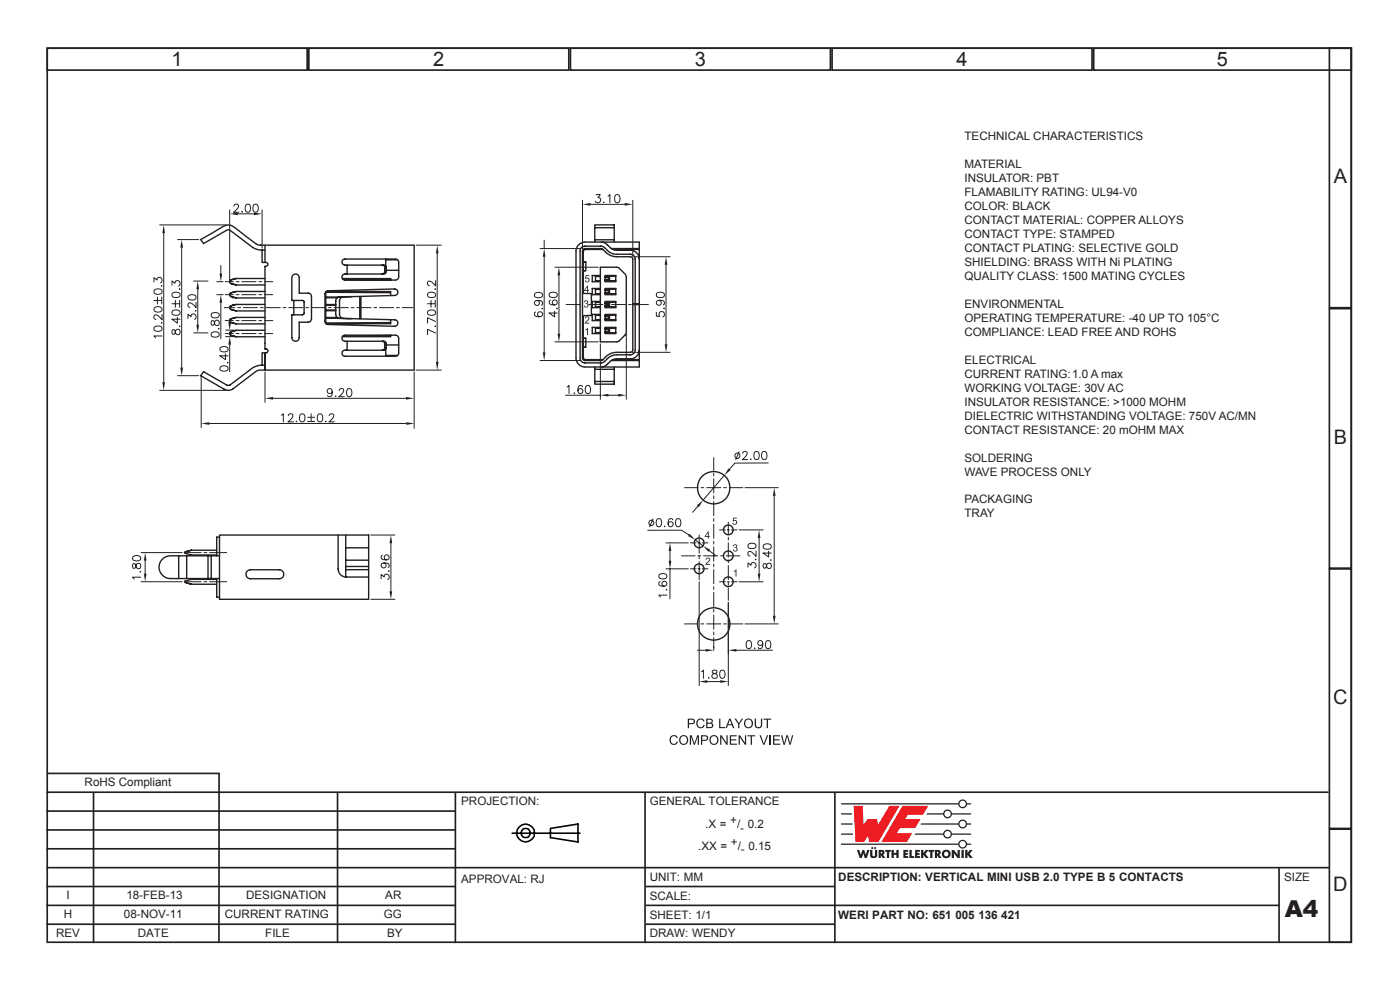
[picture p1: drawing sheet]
<svg xmlns="http://www.w3.org/2000/svg" width="297mm" height="210mm" viewBox="0 0 297 210" stroke-linecap="round" stroke-linejoin="round" font-family="sans-serif">
<!-- layer: Calque 1 -->
<g fill="none" stroke="#231f20" stroke-width=".35">
<path d="M10 10.2h276.7v189.7h-276.7zM10 10.2h55.2v4.7h-55.2zM65.5 10.2h55.2v4.7h-55.2zM121 10.2h55.2v4.7h-55.2zM176.5 10.2h55.2v4.7h-55.2zM232 10.2h54.7v4.7h-54.7zM282 10.2h4.7v55.1h-4.7zM282 65.5h4.7v55h-4.7zM282 120.7h4.7v55h-4.7zM9.8 168h272M9.8 172h86.7M9.8 176h86.7"/>
<path d="M9.9 164.1h36.7M19.8 168v32M46.5 164l-.1 36M71.6 168v32M96.6 168v32M136.8 168v32M177.1 168v32M282 175.9h4.7v24h-4.7zM9.8 192h86.7M9.8 196h86.7M9.8 180h86.7M9.8 184h272.2"/>
<path d="M9.8 188h86.7M137 192h134.3M137 196h40.1M137 188h40.1M271.3 184v16"/>
</g>
<g fill="none" stroke="#000" stroke-width=".34">
<path d="M108.6 176.7h14.4M116.8 175.7l5.8-.9v3.8l-5.8-.9z"/>
<circle cx="111.5" cy="176.7" r="1.88"/>
<circle cx="111.5" cy="176.7" r="1.02"/>
</g>
<g fill="#ee1d23">
<path d="M181.1 170.9h1.9l.2 4 .9-1.2h2l.2 1.3 2.4-4.1h2.1l-4.5 7.7h-1.9l-.2-1.3-.9 1.3h-1.8z"/>
<path d="M191.4 170.9h5.5l-1.1 1.9h-3.2l-.6 .9h3.3l-1.1 1.9h-3.3l-.6 1.1h3.2l-1.1 1.9h-5.4z"/>
</g>
<g fill="#231f20">
<path d="M181.8 180.3h.5l.3 1 .3-1h.4l.3 1 .4-1h.5l-.6 1.7h-.5l-.3-1-.3 1h-.4z"/>
<path d="M184.6 180.3h.5v1.2l.2 .1 .3-.1v-1.2h.5v1.1a.76 .76 0 0 1-.8 .6 .76 .76 0 0 1-.7-.6z"/>
<path d="M187.8 180.3h1.2v.4h-.4v1.3h-.5l.1-1.3h-.4z"/>
<path d="M189.1 180.3h.5v.6h.6v-.6h.5l-.1 1.7h-.4v-.7h-.6v.7h-.5z"/>
<path d="M191.6 180.3h1.1v.4h-.6v.2h.5v.4h-.5v.3h.6v.4h-1.1z"/>
<path d="M192.9 180.3h.5v1.3h.5v.4h-1z"/>
<path d="M194.1 180.3h1v.4h-.5v.2h.5v.4h-.5v.3h.6v.4h-1.1z"/>
<path d="M195.4 180.3h.5v.7l.5-.7h.6l-.7 .8 .7 .9h-.6l-.5-.7v.7h-.5z"/>
<path d="M197 180.3h1.2v.4h-.4v1.3h-.5v-1.3h-.3z"/>
<path d="M201.9 180.3h.5l.8 1-.1-1h.5v1.7h-.5l-.7-1.1v1.1h-.5z"/>
<path d="M204 180.3h.5v1.7h-.5z"/>
<path d="M204.7 180.3h.5v.7l.5-.7h.6l-.6 .8 .7 .9h-.6l-.6-.7v.7h-.5z"/>
<circle cx="185" cy="179.9" r=".22"/>
<circle cx="185.7" cy="179.9" r=".22"/>
</g>
<g fill="#231f20">
<path d="M186.9 180.7v.3h.2v-.2zM186.4 180.3h.5a.55 .55 0 0 1 .7 .3 .55 .55 0 0 1-.3 .7l.5 .7h-.5l-.4-.6v.6h-.5z" fill-rule="evenodd"/>
<path d="M198.8 180.7v.3h.2l.1-.2zM198.3 180.3h.6a.55 .55 0 0 1 .6 .3 .55 .55 0 0 1-.2 .7l.4 .7h-.5l-.4-.6v.6h-.5z" fill-rule="evenodd"/>
<path d="M200.3 181.2a.5 .5 0 0 0 1 0 .5 .5 0 0 0-1 0zM199.8 181.1a.95 .95 0 0 1 1.9 0 .95 .95 0 0 1-1.9 0z" fill-rule="evenodd"/>
</g>
<path d="M178.4 176.9h2.6M178.4 174.8h2.4M178.4 172.6h2.3" fill="none" stroke="#231f20" stroke-width=".27"/>
<g fill="#231f20">
<path d="M178.4 170.4h24.9a.94 .94 0 0 1 .9-.8 .94 .94 0 0 1 1 .8h.8v.2h-.8a.94 .94 0 0 1-1 .9 .94 .94 0 0 1-.9-.9h-24.9zM203.5 170.5a.7 .7 0 0 1 1.4 0 .7 .7 0 0 1-1.4 0z" fill-rule="evenodd"/>
<path d="M196.7 172.5h3.4a.94 .94 0 0 1 .9-.8 .94 .94 0 0 1 1 .8h4v.3h-4a.94 .94 0 0 1-1 .8 .94 .94 0 0 1-.9-.8h-3.6zM200.3 172.6a.7 .7 0 0 1 1.4 0 .7 .7 0 0 1-1.4 0z" fill-rule="evenodd"/>
<path d="M195.4 174.7h7.9a.94 .94 0 0 1 .9-.9 .94 .94 0 0 1 1 .9h.8v.2h-.8a.94 .94 0 0 1-1 .8 .94 .94 0 0 1-.9-.8h-8zM203.5 174.8a.7 .7 0 0 1 1.4 0 .7 .7 0 0 1-1.4 0z" fill-rule="evenodd"/>
<path d="M194.2 176.8h5.9a.94 .94 0 0 1 .9-.8 .94 .94 0 0 1 1 .8h4v.3h-4a.94 .94 0 0 1-1 .8 .94 .94 0 0 1-.9-.8h-6.1zM200.3 176.9a.7 .7 0 0 1 1.4 0 .7 .7 0 0 1-1.4 0z" fill-rule="evenodd"/>
<path d="M178.4 178.9h24.9a.94 .94 0 0 1 .9-.8 .94 .94 0 0 1 1 .8h.8v.3h-.8a.94 .94 0 0 1-1 .8 .94 .94 0 0 1-.9-.8h-24.9zM203.5 179.1a.7 .7 0 0 1 1.4 0 .7 .7 0 0 1-1.4 0z" fill-rule="evenodd"/>
</g>
<g fill="none" stroke="#231f20" stroke-width=".3">
<path d="M56.2 52v3.7M63.5 58.9v3.3M72.6 59.1h10.3v.3M72.8 59.3h10.1M73.6 56.2v1.9M81.1 56.2l.3 .1 .2 .4-.1 1.2-.4 .2M81.8 55.1h2.5M81.8 54.9v1.5M81.9 57.3h2.7M83.9 54.9h-10.7a.64 .64 0 0 0-.6 .5 .64 .64 0 0 0 .2 .7l.4 .1h8.3l.4 .4v1.2l-.5 .3h-8.2a.65 .65 0 0 0-.7 .7 .65 .65 0 0 0 .7 .6h10.7M84.6 55.6v3.1M56.2 72.8h.1"/>
<path d="M69.1 61.9v6.7M69.1 62l13.8 .1M69.1 63.2h2.5M69.1 63h2.8M69.1 67.5h2.8M69.1 67.4h2.5M69.1 64.7h2.1M69.1 64.6h2.1M69.1 65.9h2.1M69.1 65.8h2.1M69.2 61.8h13.7v.9M72.9 63l-.5 .1-.4 .5v3.1a.87 .87 0 0 0 .9 .8l10.9 .3a.69 .69 0 0 1 .6 .7 .69 .69 0 0 1-.7 .7l-14.1-.4a.7 .7 0 0 1-.7-.6v-5.8a.7 .7 0 0 1 .7-.7l14.1-.4a.69 .69 0 0 1 .7 .7 .69 .69 0 0 1-.6 .7l-12 .3-.6 .6v3.1a.87 .87 0 0 0 .9 .8l2.5 .1"/>
<path d="M73.6 72.4v1.9M73.7 62.9h.9M76.3 62.9v4.7M76.6 62.9v4.7M81.1 74.3l.4-.2 .1-.3-.1-1.1-.4-.3a.6 .6 0 0 1 .8 .5v1.1l-.5 .3h-8.2a.64 .64 0 0 0-.6 .6 .64 .64 0 0 0 .6 .7h10.7M81.8 74.1v1.5M81.8 75.4h2.5M81.9 73.2h2.7M82.9 67.8v.9h-13.7M82.9 71.1v.3h-10.3M82.9 68.4l-13.8 .1M82.9 71.2h-10.1"/>
<path d="M83.9 71.1h-10.7a.65 .65 0 0 0-.7 .6 .65 .65 0 0 0 .7 .7h7.9M84.6 71.8v3.1"/>
</g>
<path d="M88.3 52h5.3M92.8 53.7v23.1M56.2 72.8h.1M88.3 78.5h5.3" fill="none" stroke="#231f20" stroke-width=".21"/>
<g fill="#231f20">
<path d="M92.7 52l.3 1.7h-.5z"/>
<path d="M92.5 76.8h.5l-.3 1.7z"/>
</g>
<g fill="none" stroke="#231f20" stroke-width=".21">
<path d="M92.4 59.5v1.2l-.6-.7-.8-.4a.52 .52 0 0 0-.3 .6 .52 .52 0 0 0 .4 .4M115.4 50.9v1.8M117.7 56.7h9.2M118.6 58.4v12.4M90.7 64.4h1.5M90.8 62.2a1.09 1.09 0 0 1 1.6 .3v.1a.99 .99 0 0 1-1.7 0zM90.8 66a1.09 1.09 0 0 1 1.6 .2v.2a.99 .99 0 0 1-1.7 0zM91.4 63.7v1.5M92.2 69.2h.2zM92.3 61.2v.2zM92.3 63.7v1.5M92.4 68.2l-1.7-.8v1.1"/>
<path d="M92.4 70.7l-1.7-.9v1.2M117.7 72.5h9.2"/>
</g>
<g fill="none" stroke="#231f20" stroke-width=".3">
<path d="M83.9 54.9l.4 .2 .3 .5M84.6 58.7l-.3 .6-.4 .1M87.9 52v26.5M123.6 55.6h.7v1.9h-.7M123.6 53.7h.1M123.7 57.5v4.7M123.9 55.6l-.2 .3 .2 1.6M124.1 51.3a1.92 1.92 0 0 0-1.9 2M126.3 59.6h1.1M126.3 58.6l1.1 .1M126.3 58.6v1M126.3 58.6h1.1h-.2"/>
<path d="M127.2 59.6h.2M127.4 58.4h-1.8v1.4h1.8M127.4 59.5l-1.1 .1M127.5 51.3l.4 .1a2.84 2.84 0 0 1 1.6 1.1M127.9 52.9l-.4-.2h-3.4l-.4 .2-.1 .4M128 51.3v.1M128.4 59.6h1.4v.2M128.4 58.4v1.4M128.4 58.7h.9M128.4 58.7v.2h.8M128.5 53.5l-.6-.6h-3.8l-.4 .5v2.2M128.9 53.1a1.79 1.79 0 0 0-1.4-.9h-3.4a1.03 1.03 0 0 0-1 1.1"/>
<path d="M129 58.7h.3M129.2 58.9v.4M129.2 59.3h-.8v.2M129.2 59.3l.1 .2M129.3 59.5h-.9M129.3 58.7l-.1 .2M129.3 58.7v.8M129.8 58.4v.2h-1.4M129.9 52.7v.2M83.9 71.1l.4 .1 .3 .6M84.6 74.9l-.3 .5-.4 .2M122.2 75.9a1.92 1.92 0 0 0 1.9 1.9"/>
<path d="M123.1 75.9a1 1 0 0 0 1 1.1h3.4a1.79 1.79 0 0 0 1.4-.9M123.6 75.9l.1 .4 .4 .2h3.4l.4-.2M123.6 62.2l1.9 .1M123.6 75.5h.1M123.6 71.7h.7v1.9h-.7M123.7 73.6v2.2l.4 .5h3.8M123.7 67v4.7M123.9 71.7l-.2 .4 .2 1.5M125.5 66.9l-1.9 .1M126.3 70.6h1.1h-.2M126.3 69.6l1.1 .1M126.3 67.8h1.1h-.2"/>
<path d="M126.3 66.9h1.1M126.3 62.3h1.1M126.3 61.4h1.1M126.3 65.1h1.1h-.2M126.3 64.1l1.1 .1M126.3 66.9h1.1h-.2M126.3 61.4v.9M126.3 64.1v1M126.3 66.9v.9M126.3 69.6v1M126.3 61.4h1.1h-.2M126.3 64.1h1.1h-.2"/>
<path d="M127.2 69.6h.2M127.2 62.3h.2M127.4 61.2h-1.8v1.3h1.8M127.4 63.9h-1.8v1.4h1.8M127.4 66.7h-1.8v1.3h1.8M127.4 69.4h-1.8v1.4h1.8M127.4 70.5l-1.1 .1M127.4 69.6h-1.1M127.4 67.8h-1.1M127.4 62.3h-1.1M127.4 65l-1.1 .1M128 77.8h.1"/>
<path d="M128.4 69.7h.9M128.4 70.5h.9zM128.4 70.6h1.4v.2M128.4 67.8l1.4 .1v.1M128.4 62.3l1.4 .1v.1M128.4 65.1h1.4v.2M128.4 66.9h.9M128.4 66.9h.1M128.4 61.2v1.3M128.4 63.9v1.4M128.4 66.7v1.3M128.4 69.4v1.4"/>
<path d="M128.4 64.2h.9M128.4 64.2h.1M128.4 67.8h.1M128.4 67.8h.9M128.4 65h.1M128.4 65h.9M128.4 69.7v.2h.8M128.4 66.9v.2h.8M128.4 64.2v.2h.8M128.5 75.7l-.6 .6M129 66.9h.3M129 61.4h.3"/>
<path d="M129 64.2h.3M129.2 67.6h-.8v.2M129.2 70.3h-.8v.2M129.2 67.6l.1 .2M129.2 70.3l.1 .2M129.2 67.1v.5M129.2 69.9v.4M129.2 62.1h-.8v.2M129.2 62.1l.1 .2M129.2 64.8h-.8v.2M129.2 64.8l.1 .2M129.3 67.8h-.9"/>
<path d="M129.3 61.4h-.9v.2h.8M129.3 61.4l-.1 .7M129.3 62.3h-.9M129.3 64.2l-.1 .6M129.3 65h-.9M129.3 69.7l-.1 .2M129.3 66.9l-.1 .2M129.3 61.4v.9M129.3 64.2v.8M129.3 66.9v.9M129.3 69.7v.8M129.5 76.7a2.61 2.61 0 0 1-2 1.1"/>
<path d="M129.8 69.4v.2h-1.4M129.8 66.7v.1l-1.4 .1M129.8 61.2v.1l-1.4 .1M129.8 63.9v.2h-1.4M129.9 76.3v.2"/>
</g>
<g fill="#231f20">
<path d="M118.6 56.7l.3 1.7h-.6z"/>
<path d="M118.3 70.8h.6l-.3 1.7z"/>
</g>
<path d="M114.6 52.7h8.5M115.4 54.5v20.2M114.6 76.5h8.5M116.6 62.2a1.08 1.08 0 0 1 1.6 .3v.1a.9 .9 0 0 1-1.4 .5 .56 .56 0 0 1-.2-.9zM116.8 63.7a.51 .51 0 0 0-.2 .7l.2 .2a1.33 1.33 0 0 0 1.3-.1l.1-.4a.53 .53 0 0 0-.5-.5 .53 .53 0 0 0-.6 .5 .53 .53 0 0 0 .5 .6M117.6 66v1.2l-1.1-.8h1.7M118.2 65.3v.2z" fill="none" stroke="#231f20" stroke-width=".21"/>
<path d="M122.2 53.3v22.6M123.1 53.3v22.6M123.6 53.3v22.6M127.4 56.7v15.8M125.5 62.3v4.6" fill="none" stroke="#231f20" stroke-width=".3"/>
<g fill="#231f20">
<path d="M115.1 74.7h.6l-.3 1.8z"/>
<path d="M115.4 52.7l.3 1.8h-.6z"/>
</g>
<path d="M134.7 54.5h7.5M141.3 56.2v16.8M113.5 62.3a1.11 1.11 0 0 1 1.6 .2v.2a1.01 1.01 0 0 1-1.7 0zM113.6 66.2a.51 .51 0 0 0-.1 .7l.2 .2a1 1 0 0 0 1.4-.5 .54 .54 0 0 0-.5-.5 .54 .54 0 0 0-.6 .5 .54 .54 0 0 0 .5 .6M114 63.7a.54 .54 0 0 1 .4 .6 .54 .54 0 0 1-.5 .5 .54 .54 0 0 1-.5-.5 .94 .94 0 0 1 .8-.6 .94 .94 0 0 1 .9 .5l-.1 .4-.1 .1M115 65.4v.1zM134.2 74.7h8" fill="none" stroke="#231f20" stroke-width=".21"/>
<g fill="none" stroke="#231f20" stroke-width=".3">
<path d="M130 52.9h5.6v2.1a1.89 1.89 0 0 0-1.9-1.9h-2.9M130.4 59.6h.2M130.6 58.4v1.4M130.8 54.5h2.9l.4 .1 .1 .4M130.8 53.9h2.9a1.05 1.05 0 0 1 1.1 1.1v9.4M130.8 56.7l.6 .2 1.2 1.2 .3 .7M135.6 51.3v1.4h-1.5M130.4 70.6h.2M130.4 67.9h.2M130.4 62.4h.2M130.4 65.1h.2M130.6 61.2v1.3"/>
<path d="M130.6 63.9v1.4M130.6 66.7v1.3M130.6 69.4v1.4M130.8 76.1h2.9a1.89 1.89 0 0 0 1.9-1.9v2.1h-5.6M132.9 70.4l-.3 .7-1.2 1.2-.6 .2M134.1 76.5h1.5v1.3M134.2 74.2l-.1 .4-.4 .1h-2.9M134.2 64.6h1.4M134.2 64.4h1.4M134.8 74.2a1.03 1.03 0 0 1-1.1 1.1h-2.9"/>
</g>
<g fill="#231f20">
<path d="M141 73h.6l-.3 1.7z"/>
<path d="M141.3 54.5l.3 1.7h-.6z"/>
</g>
<g fill="none" stroke="#231f20" stroke-width=".21">
<path d="M120.1 64.6h3M124.9 64.6h3M127.4 72.9v11.8M128.5 64.6h.6M129.7 64.6h3M132.9 70.9v13.8M133.3 64.6h.6M134.5 64.6h3.1M139.2 66.2v.9h.8a.61 .61 0 0 1-.1-.9 .61 .61 0 0 1 1 .1 .61 .61 0 0 1-.3 .9M139.3 62.2a1.11 1.11 0 0 1 1.7 .3v.1a.99 .99 0 0 1-1.8 0zM139.8 63.7a.53 .53 0 0 1 .5 .5 .53 .53 0 0 1-.5 .6 .53 .53 0 0 1-.6-.5 .69 .69 0 0 1 1-.6l.4 .1a.56 .56 0 0 1 .3 .8l-.2 .1M140.9 65.3v.2z"/>
<path d="M120 83.8h7.4M129.1 83.8h2.1"/>
</g>
<path d="M124.1 51.3h11.5M132.9 58.8v11.6M134.2 55v19.2M135.6 55v19.2M124.1 77.8h11.5M134.8 64.6v9.6" fill="none" stroke="#231f20" stroke-width=".3"/>
<g fill="#231f20">
<path d="M131.2 83.5l1.7 .3-1.7 .3z"/>
<path d="M127.4 83.8l1.7-.3v.6z"/>
</g>
<path d="M123.6 42.5v10.3M125.3 43.3h7.2M134.2 42.5v12M120.3 82.1l.4-.3v1.7M121.8 83.4h.1zM123.6 82a.5 .5 0 0 0-.8-.1 1.03 1.03 0 0 0 .3 1.6 .53 .53 0 0 0 .5-.5 .53 .53 0 0 0-.4-.6 .53 .53 0 0 0-.6 .5M124.4 81.9a.54 .54 0 0 1 .8 .2l.1 .4a.73 .73 0 0 1-.7 1 1.08 1.08 0 0 1-.2-1.6z" fill="none" stroke="#231f20" stroke-width=".21"/>
<g fill="#231f20">
<path d="M132.5 43.1l1.7 .2-1.7 .3z"/>
<path d="M123.6 43.3l1.7-.2v.5z"/>
</g>
<path d="M126.5 41.3h.8l-.4 .6a.57 .57 0 0 1 .4 1 .57 .57 0 0 1-1-.2M128 42.9h.2zM129 41.6l.4-.3v1.7M130.6 41.4a.55 .55 0 0 1 .8 .2 .81 .81 0 0 1 .1 1 .81 .81 0 0 1-.9 .3l-.2-.6zM56.2 78.9v6.5M87.9 78.9v12M57.9 84.5h28.2" fill="none" stroke="#231f20" stroke-width=".21"/>
<g fill="none" stroke="#231f20" stroke-width=".3">
<path d="M127.4 56.7h3.4M128.4 59.8h2.2M128.4 59.6h2M128.4 58.4h2.2M128.5 53.5l1.3 .8 1 .2M128.9 53.1l1 .7 .9 .1M129.5 52.5l.6 .4 .7 .2M129.7 52.7h4.4M129.8 58.6h.8h-2.2M129.8 59.6h.8M127.4 72.5h3.4M128.4 62.5h2.2"/>
<path d="M128.4 62.3l2 .1M128.4 61.2h2.2M128.4 70.8h2.2M128.4 70.6h2M128.4 69.4h2.2M128.4 68h2.2M128.4 67.8l2 .1M128.4 66.7h2.2M128.4 65.3h2.2M128.4 65.1h2M128.4 63.9h2.2M129.7 76.5h4.4"/>
<path d="M129.8 61.3h.8l-2.2 .1M129.8 69.6h.8h-2.2M129.8 66.8h.8l-2.2 .1M129.8 64.1h.8h-2.2M129.8 62.4h.8M129.8 65.1h.8M129.8 70.6h.8M129.8 67.9h.8M130.8 75.3a2.77 2.77 0 0 0-1.9 .8M130.8 76.1l-.7 .2-.6 .4M130.8 74.7l-1 .2-1.3 .8"/>
</g>
<g fill="#231f20">
<path d="M56.2 84.5l1.7-.3v.6z"/>
<path d="M86.1 84.2l1.8 .3-1.8 .3z"/>
</g>
<g fill="none" stroke="#231f20" stroke-width=".21">
<path d="M47.8 59.8h1.7M48.7 44.5v14.8M50.1 59.8h.6M50.5 45.4h3.4M51.3 59.8h3M54.9 59.8h.6M55.6 44.5v8.1M56.1 59.8h1.8M47.6 65.3h2.2M47.8 62.5h1.7M47.8 70.8h1.7M47.8 68h1.7"/>
<path d="M50.1 62.5h.6M50.1 70.8h.6M50.1 68h.6M50.4 65.3h.6M51.3 62.5h3M51.3 70.8h3M51.3 68h3M51.6 65.3h3M54.9 62.5h.6M54.9 70.8h.6M54.9 68h.6M55.2 65.3h.6"/>
<path d="M56.1 62.5h1.8M56.1 70.8h1.8M56.1 68h1.8M56.4 65.3h3.1M60 65.3h.7M61.3 65.3h3M64.9 65.3h.6M66.1 65.3h3M69.7 65.3h.6M70.9 65.3h3M74.5 65.3h.6M75.7 65.3h3"/>
<path d="M79.3 65.3h.6M80.5 65.3h3M84.1 65.3h.6M85.3 65.3h2.3M70.5 83a.54 .54 0 0 1-.6 .5 .54 .54 0 0 1-.5-.5 .54 .54 0 0 1 .5-.6 .94 .94 0 0 1 .6 .9 .94 .94 0 0 1-.5 .9l-.4-.1-.1-.2M71.1 84.1h.2zM71.9 82.8a.51 .51 0 0 1 .5-.4 .51 .51 0 0 1 .5 .3l-.4 .9-.6 .6h1.1M73.7 82.5a.55 .55 0 0 1 .9 .3 .81 .81 0 0 1 0 .9 .81 .81 0 0 1-.9 .4l-.2-.7zM39.1 117.2h3.6M43.3 117.2h.6M44.5 117.2h3.6M39.1 123.4h3.6"/>
<path d="M43.3 123.4h.6M44.5 123.4h3.6"/>
</g>
<g fill="none" stroke="#231f20" stroke-width=".3">
<path d="M55.6 53v2.7h.8l.4 .3-.2 .5h-.4v17.5l.5 .1 .1 .4-.4 .3h-.8v2.7M55.6 53h.6M56.2 59.1h-6.1l-1.1 .3-.3 .4 .3 .4 1.1 .3h6.1M63.5 58.9a.78 .78 0 0 0-.8-.8 .78 .78 0 0 0-.8 .8v4.8h2.3l.3 .4v2.5l-.3 .2h-2.3v4.8a.78 .78 0 0 0 .8 .8 .78 .78 0 0 0 .8-.8v-3.3h1.9a.75 .75 0 0 0 .7-.7l-.1-4.9-.4-.5h-2.1M87.9 52h-32.6a3.4 3.4 0 0 1-2.5-1.4l-2-1.6a3.7 3.7 0 0 0-2.7-1.2l-1.1 .4-4.4 2.6 .6 .9 4.9-2.9h.5l5 3.7 1 .4 1 .1M49.1 62.1l-.3 .2v.5l1.3 .4h6.1M49.4 63.2h.1M49.4 64.6h.1M50.1 61.8l-1.1 .3M56.2 61.8h-6.1l-1 .3M56.2 70.1h-6.1l-1 .3-.4 .4 .4 .4 1 .2h6.1M56.2 67.3h-6.1l-1 .3-.4 .4 .4 .4 1 .3h6.1"/>
<path d="M56.2 64.6h-6.1l-1 .3-.4 .4 .4 .4 1 .3h6.1M56.2 77.5l-1.6 .1-1 .4-5 3.7h-.5l-4.9-2.9-.6 .9 4.9 2.8a1.75 1.75 0 0 0 1.9 0l4.8-3.7a2.46 2.46 0 0 1 2-.3M56.2 74.8v3.7M56.2 78.5h31.7M62.3 63.7v3.1M37.9 117.9v4.8M39.6 117.9v4.8M40.6 116.7l-1 .3M44.1 117.9v4.8M44.8 117.9v4.8M46 116.7h-5.4l-1.4 .4v.3l1.4 .3h5.4M46.6 113.5h31.6v13.6h-31.6z"/>
<path d="M46.6 117.9h-10.4a2.41 2.41 0 0 0-2.5 2.4 2.41 2.41 0 0 0 2.5 2.4h10.4M46.6 113.9h-.6v4M71.7 113.5v7.2a1.69 1.69 0 0 0 1.7 1.7h4.8M73.3 118.8h4.9M73.3 116.2h4.9M73.3 113.5v8.9M39.6 123.6l1 .3M46 122.9h-5.4l-1.4 .4v.2l1.4 .4h5.4M46 122.7v4h.6M52.4 121.3l.7-.4h6.1a.95 .95 0 0 1 1 .9 .95 .95 0 0 1-1 1h-6.1a.95 .95 0 0 1-.8-.6 .95 .95 0 0 1 .1-.9zM73.3 120.8h4.9M73.3 120.2h4.9"/>
</g>
<g fill="#231f20">
<path d="M48.7 45.4l1.8-.3v.6z"/>
<path d="M53.9 45.1l1.7 .3-1.7 .3z"/>
</g>
<path d="M46 59.8h1.3M46.8 56.3v1.7M49.6 43.7a.51 .51 0 0 1 .9-.3v.6l-1 1h1.2M51.3 44.9v.1zM52.3 43.4a.55 .55 0 0 1 .8 .2v.4a.78 .78 0 0 1-.4 1h-.2a1.09 1.09 0 0 1-.2-1.6zM53.9 43.4a.57 .57 0 0 1 .8 .2 .86 .86 0 0 1-.6 1.4l-.4-.3v-.7zM46 62.5h1.3M46.8 64.2v7.7" fill="none" stroke="#231f20" stroke-width=".21"/>
<g fill="#231f20">
<path d="M46.6 58h.5l-.3 1.8z"/>
<path d="M46.8 62.5l.3 1.7h-.5z"/>
</g>
<path d="M37.7 50.8h4.5M38.5 52.5v25.5M37.7 79.7h4.5M44.9 66.5l.6-.2a.76 .76 0 0 1 1 .6 .99 .99 0 0 1-1.7 0zM44.9 68.1v.8l.3 .1 .3-.3a.6 .6 0 0 1 .2-.7 .6 .6 0 0 1 .7 .1l.1 .6a.5 .5 0 0 1-.5 .4 .5 .5 0 0 1-.5-.5v-.3a.36 .36 0 0 0-.6-.2zM44.9 70.6a1.11 1.11 0 0 1 1.6 .3v.1a.99 .99 0 0 1-1.7 0zM46.4 69.6v.2z" fill="none" stroke="#231f20" stroke-width=".21"/>
<g fill="#231f20">
<path d="M38.5 50.8l.3 1.7h-.6z"/>
<path d="M38.2 78h.6l-.3 1.7z"/>
</g>
<g fill="none" stroke="#231f20" stroke-width=".21">
<path d="M33.9 47.7h14.2M34.7 49.4v31.7M36.5 60.5v-.9l.6 .5a.57 .57 0 0 1 .9-.4 .57 .57 0 0 1-.1 1M36.5 64.4h1.4M36.6 62.2a1.11 1.11 0 0 1 1.6 .3v.1a.99 .99 0 0 1-1.7 0zM36.6 66a1.11 1.11 0 0 1 1.6 .2v.2a.99 .99 0 0 1-1.7 0zM36.6 70a.58 .58 0 0 0 .3 .9l.2-.2a.63 .63 0 0 1 .3-.7 .63 .63 0 0 1 .7 0l.1 .6a.5 .5 0 0 1-.5 .4 .5 .5 0 0 1-.5-.5l-.1-.5zM37.2 63.7v1.5M37.6 67.3v1.2l-1.1-.8h1.7M38 61.3h.2zM38 69.2h.2zM38.1 63.7v1.5"/>
<path d="M33.9 82.8h14.2"/>
</g>
<g fill="#231f20">
<path d="M34.7 47.7l.3 1.7h-.6z"/>
<path d="M34.4 81.1h.6l-.3 1.7z"/>
</g>
<g fill="none" stroke="#231f20" stroke-width=".21">
<path d="M32.7 59.8v-.9l.6 .5a.58 .58 0 0 1 .8-.5 .58 .58 0 0 1 .2 .9l-.2 .2M32.7 63.7h1.4M32.7 61.5a1.06 1.06 0 0 1 1.7 .3v.1a.97 .97 0 0 1-1.7 0zM32.7 65.3a1.06 1.06 0 0 1 1.7 .3v.1a.97 .97 0 0 1-1.7 0zM32.7 69.4l.7-.2a.73 .73 0 0 1 1 .6 .99 .99 0 0 1-1.7 0zM33.4 63v1.5M34.2 60.6h.2zM34.2 68.5h.2zM34.3 63v1.5M34.4 66.7v1.1l-.6-.6-.8-.4a.5 .5 0 0 0-.2 .8l.3 .2M34.4 71.3h-1.7l.3 .4M29.9 117.2h8.7"/>
<path d="M30.8 118.9v2.8M29.9 123.4h8.7"/>
</g>
<g fill="#231f20">
<path d="M30.5 121.7h.6l-.3 1.7z"/>
<path d="M30.8 117.2l.3 1.7h-.6z"/>
</g>
<path d="M78.7 113.5h5.1M82.9 115.2v10.2M78.7 127.1h5.1" fill="none" stroke="#231f20" stroke-width=".21"/>
<g fill="#231f20">
<path d="M82.6 125.4h.6l-.3 1.7z"/>
<path d="M82.9 113.5l.3 1.7h-.6z"/>
</g>
<path d="M41.1 59.6h3M41.1 70.6h3M42 61.3v7.6M81.1 117.8a.51 .51 0 0 0-.2 .7l.3 .2a.96 .96 0 0 0 1.4-.5 .54 .54 0 0 0-.6-.5 .54 .54 0 0 0-.5 .5 .54 .54 0 0 0 .5 .6M81.4 119.4a.53 .53 0 0 1 .5 .6 .53 .53 0 0 1-.5 .5 .53 .53 0 0 1-.5-.5 .68 .68 0 0 1 .9-.6l.5 .1a.52 .52 0 0 1 0 .9M80.9 122.8v-.9l.6 .5a.57 .57 0 0 1 .9-.5 .57 .57 0 0 1-.1 1M82.5 121.1v.1z" fill="none" stroke="#231f20" stroke-width=".21"/>
<g fill="#231f20">
<path d="M41.7 68.9h.5l-.2 1.7z"/>
<path d="M42 59.6l.2 1.7h-.5z"/>
</g>
<path d="M39.9 67.6v-.9l.6 .5a.57 .57 0 0 1 1-.5 .57 .57 0 0 1-.2 1M40 62.7l.6-.2a.73 .73 0 0 1 1 .7 .99 .99 0 0 1-1.7 0zM41.5 65.8v.2zM41.6 64.1v1.2l-.6-.7-.8-.4a.49 .49 0 0 0-.3 .6 .49 .49 0 0 0 .4 .4M47.9 70h1.7M47.9 71.4h1.7M48.7 67.7v.6M48.7 73.1v5.8" fill="none" stroke="#231f20" stroke-width=".21"/>
<g fill="#231f20">
<path d="M48.7 71.4l.3 1.7h-.6z"/>
<path d="M48.4 68.3h.6l-.3 1.7z"/>
</g>
<g fill="none" stroke="#231f20" stroke-width=".21">
<path d="M46.7 73.7l.7-.2a.76 .76 0 0 1 1 .7 1.01 1.01 0 0 1-1.7 0zM46.7 77.9a1.11 1.11 0 0 1 1.7 .2v.2a1.01 1.01 0 0 1-1.7 0zM47.8 75.1v1.2l-1.1-.8h1.7M48.3 76.9v.1zM151.4 97.1v2.7M144.6 117.9h2.9M148.1 117.9h.6M149.3 117.9h3M151.4 100.4v.6M151.4 101.6v3M151.4 105.2v.6M151.4 106.4v3"/>
<path d="M151.4 110v.6M151.4 111.2v3M151.4 114.8v.6M151.4 116v3M151.4 119.6v.6M152.9 117.9h.6M154.1 117.9h2.9M156.8 112.4h5.1M161 114.1v7.6M151.4 120.8v3M151.4 124.4v.6M151.4 125.6v3.1"/>
<path d="M151.4 129.3v.5M151.4 130.5v3M151.4 134.1v.6M151.4 135.3v2.7M156.8 123.4h5.1"/>
</g>
<g fill="none" stroke="#231f20" stroke-width=".3">
<circle cx="148.3" cy="115.2" r="1.04"/>
<circle cx="151.4" cy="103.5" r="3.4"/>
<circle cx="154.5" cy="117.9" r="1.03"/>
<circle cx="154.5" cy="112.4" r="1.03"/>
<circle cx="148.3" cy="120.7" r="1.04"/>
<circle cx="151.4" cy="132.3" r="3.4"/>
<circle cx="154.5" cy="123.4" r="1.03"/>
</g>
<g fill="#231f20">
<path d="M161 112.4l.3 1.7h-.6z"/>
<path d="M160.7 121.7h.6l-.3 1.7z"/>
</g>
<path d="M141.3 115.2h4.7M142.1 116.9v2M158.7 115.5a1.09 1.09 0 0 1 1.7 .2v.2a.99 .99 0 0 1-1.7 0zM160.2 118.7h.2zM160.4 116.9v1.1l-.8-.8a.51 .51 0 0 0-.8-.1 .51 .51 0 0 0 0 .8h.3M141.3 120.7h4.7M142.1 120.7v6.3M158.7 120.3v-.9l.6 .5a.57 .57 0 0 1 1-.4 .57 .57 0 0 1-.2 1" fill="none" stroke="#231f20" stroke-width=".21"/>
<g fill="#231f20">
<path d="M142.1 115.2l.3 1.7h-.5z"/>
<path d="M141.9 118.9h.5l-.3 1.8z"/>
</g>
<path d="M158 103.4h7.1M164.2 105.2v25.4M139.8 121.9l.7-.2a.78 .78 0 0 1 1 .5v.1a.99 .99 0 0 1-1.7 0zM140 123.4a.5 .5 0 0 0-.2 .7 .99 .99 0 0 0 1.7-.3 .53 .53 0 0 0-.6-.5 .53 .53 0 0 0-.5 .5 .53 .53 0 0 0 .5 .6M141.4 125v.2zM141.5 126.2h-1.7l.3 .5M158 132.3h7.1" fill="none" stroke="#231f20" stroke-width=".21"/>
<g fill="#231f20">
<path d="M164.2 103.4l.3 1.8h-.5z"/>
<path d="M164 130.6h.5l-.3 1.7z"/>
</g>
<path d="M162 115.6a1.09 1.09 0 0 1 1.6 .3v.1a1.01 1.01 0 0 1-1.7 0zM162 119.6a.62 .62 0 0 0 .1 .9l.4-.1v-.1a.62 .62 0 0 1 .3-.7 .62 .62 0 0 1 .7 0l.1 .6a.5 .5 0 0 1-.5 .4 .5 .5 0 0 1-.5-.5l-.1-.3a.34 .34 0 0 0-.5-.2zM163.1 116.9v1.2l-1.2-.8h1.7M163.5 118.8h.1zM148.3 123.4v22M154.5 127.8v17.6M150 144.6h2.8" fill="none" stroke="#231f20" stroke-width=".21"/>
<g fill="#231f20">
<path d="M152.8 144.3l1.7 .3-1.7 .3z"/>
<path d="M148.3 144.6l1.7-.3v.6z"/>
</g>
<path d="M148 137.9h1.7M151.4 137.1v.4M154.5 127.8v11M156.2 137.9h7.7M148.8 142.5l.4-.3v1.7M150.4 143.7v.2zM151.2 142.2a.34 .34 0 0 0 .2 .6l.3 .1a.5 .5 0 0 1 .5 .4 .5 .5 0 0 1-.4 .6h-.4a.5 .5 0 0 1-.4-.6 .5 .5 0 0 1 .5-.4l.3-.1a.34 .34 0 0 0 .2-.6zM152.9 142.2a.55 .55 0 0 1 .8 .3 .81 .81 0 0 1 .1 .9 .81 .81 0 0 1-.9 .4l-.2-.7z" fill="none" stroke="#231f20" stroke-width=".21"/>
<g fill="#231f20">
<path d="M149.7 137.7l1.7 .2-1.7 .3z"/>
<path d="M154.5 137.9l1.7-.2v.5z"/>
</g>
<g fill="none" stroke="#231f20" stroke-width=".21">
<path d="M156.8 95.8l-.7 1.7M157.6 96.2a.49 .49 0 0 1 .4-.5 .49 .49 0 0 1 .5 .4l-.4 .8-.6 .6h1.1M159.2 97.4h.2zM160.2 95.8a.55 .55 0 0 1 .8 .3 .81 .81 0 0 1 .1 1 .81 .81 0 0 1-.9 .3l-.3-.6zM161.8 95.8a.54 .54 0 0 1 .8 .3l.1 .4a.76 .76 0 0 1-.7 1 1.11 1.11 0 0 1-.2-1.7zM163 98.2h-7.1l-1.1 1.3M145.2 103.4h2.9M146.5 115.2h1.2M148.1 107.4l-1.2 1.3M148.1 115.2h.4M148.3 113.5v3.8M148.3 117.9v.6"/>
<path d="M148.3 119.1v3.9M148.7 103.4h.6M149 115.2h1.2M149.9 103.4h3M152.6 112.4h1.3M153.5 103.4h.6M153.6 100.8l-4.4 5.3M154.3 112.4h.4M154.5 110.8v2.5M154.5 113.9v.6M154.5 115.1v3.1M154.5 118.8v.6"/>
<path d="M154.5 120v3M154.7 103.4h2.9M155.1 112.4h1.3M145.2 132.3h2.9M146.5 120.7h1.2M148.1 120.7h.4M148.7 132.3h.6M149 120.7h1.2M149.9 132.3h3M152.6 123.4h1.3M153.5 132.3h.6M154.3 123.4h.4"/>
<path d="M154.5 123.6v.6M154.5 124.8v2.5M154.7 132.3h2.9M155.1 123.4h1.3M158.5 136a.56 .56 0 0 1 .9 .2 .86 .86 0 0 1-.6 1.4 1.11 1.11 0 0 1-.3-1.6zM160 137.5h.2zM161.8 136.4a.53 .53 0 0 1-.5 .5 .53 .53 0 0 1-.6-.5 .53 .53 0 0 1 .5-.5 .93 .93 0 0 1 .6 .8 .93 .93 0 0 1-.5 .9l-.4-.1-.1-.2M162.6 136a.54 .54 0 0 1 .8 .2l.1 .4a.78 .78 0 0 1-.5 1h-.1a1.09 1.09 0 0 1-.3-1.6z"/>
<circle cx="156.4" cy="96.7" r=".57"/>
</g>
<path d="M126.2 51.3v-3.6h4.1v3.6M126.2 50.9h4.1M126.2 48.3h4.1M126.2 77.8v3.7h4.1v-3.7M126.2 78.3h4.1M126.2 80.9h4.1" fill="none" stroke="#231f20" stroke-width=".3"/>
<g fill="#231f20">
<path d="M147.8 107.2l1.4-1.1-.9 1.5z"/>
<path d="M154.5 99.4l.5 .3-1.4 1.1z"/>
</g>
<g fill="none" stroke="#231f20" stroke-width=".21">
<path d="M137.4 112.5h7.2l1.5 1M138.5 110.1l-.7 1.6M139.4 110.1a.56 .56 0 0 1 .9 .2v.4a.73 .73 0 0 1-.6 1 1.09 1.09 0 0 1-.3-1.6zM141 111.6v.1zM142.7 110.3a.5 .5 0 0 0-.7-.2l-.2 .2a1 1 0 0 0 .5 1.4 .54 .54 0 0 0 .5-.5 .54 .54 0 0 0-.5-.5 .54 .54 0 0 0-.6 .5M143.5 110.1a.55 .55 0 0 1 .9 .2 .81 .81 0 0 1 0 1 .81 .81 0 0 1-.9 .4l-.2-.7zM147.5 114.5l1.6 1.3M150.5 116.8l1.4 1.1"/>
<circle cx="138.2" cy="110.9" r=".59"/>
</g>
<g fill="#231f20">
<path d="M149.1 115.8l1.6 .8-.4 .5z"/>
<path d="M146.3 113.2l1.2 1.3-1.5-.8z"/>
</g>
<path d="M42.7 79.6v11.1M44.4 89.8h41.8" fill="none" stroke="#231f20" stroke-width=".21"/>
<g fill="#231f20">
<path d="M42.7 89.8l1.7-.2v.5z"/>
<path d="M86.2 89.6l1.7 .2-1.7 .3z"/>
</g>
<path d="M59.7 88.1l.4-.3v1.7M61.2 88.2a.51 .51 0 0 1 .4-.4 .51 .51 0 0 1 .5 .3l-.3 .8-.7 .6h1.1M62.8 89.4h.2zM63.8 87.9a.57 .57 0 0 1 .8 .2 .86 .86 0 0 1-.6 1.4 1.07 1.07 0 0 1-.2-1.6zM65.3 88.5h1.4M65.3 89.4h1.4M66 87.8v1.4M67.6 87.9a.57 .57 0 0 1 .8 .2 .86 .86 0 0 1-.6 1.4 1.07 1.07 0 0 1-.2-1.6zM69.1 89.3v.2zM69.8 88.2a.51 .51 0 0 1 .5-.4 .51 .51 0 0 1 .5 .3l-.4 .8-.6 .6h1.1" fill="none" stroke="#231f20" stroke-width=".21"/>
<g fill="#231f20">
<path d="M148 152.6a.88 .88 0 0 1 1.5 .4l-.3 .1a.69 .69 0 0 0-1-.3 .69 .69 0 0 0-.2 .9 .61 .61 0 0 0 .6 .6 .61 .61 0 0 0 .6-.6l.3 .1a.97 .97 0 0 1-1.4 .5 .97 .97 0 0 1-.3-1.4z"/>
<path d="M152.6 152.4h.2v1.8h1v.3h-1.2z"/>
<path d="M155.8 152.4h.3l.6 1 .7-1h.3l-.8 1.2v.9h-.3v-.9z"/>
<path d="M160.1 152.4h.3v1.2a.54 .54 0 0 0 .5 .6 .54 .54 0 0 0 .5-.6v-1.2h.3v1.2a.8 .8 0 0 1-.8 .9 .8 .8 0 0 1-.8-.9z"/>
<path d="M162 152.4h1.6v.3h-.7v1.8h-.2v-1.8h-.7z"/>
<path d="M142.4 156.1a.88 .88 0 0 1 1.4 .4l-.3 .1a.69 .69 0 0 0-.9-.3 .69 .69 0 0 0-.3 1 .61 .61 0 0 0 .7 .5 .61 .61 0 0 0 .6-.5h.2a.97 .97 0 0 1-1.4 .6 .97 .97 0 0 1-.2-1.5z"/>
<path d="M146.3 156h.4l.6 1.7 .6-1.7h.4v2h-.3v-1.7l-.6 1.7h-.2l-.6-1.7v1.7h-.3z"/>
<path d="M152.8 156h.3l1 1.5v-1.5h.3v2h-.3l-1.1-1.6v1.6h-.2z"/>
<path d="M154.8 156h1.5v.2h-1.2v.6h1.1v.3h-1.1v.6h1.2v.3h-1.5z"/>
<path d="M156.7 156h.3l1 1.5v-1.5h.3v2h-.3l-1-1.6v1.6h-.3z"/>
<path d="M158.6 156h1.6v.2h-.7v1.8h-.3v-1.8h-.6z"/>
<path d="M161.1 156h.3l.6 1.8 .7-1.8h.3l-.8 2h-.3z"/>
<path d="M146.2 152.7v.7h.7a.37 .37 0 0 0 .3-.5 .37 .37 0 0 0-.5-.2zM145.9 152.4h.8a.62 .62 0 0 1 .8 .6 .62 .62 0 0 1-.8 .6h-.5v.9h-.3z"/>
<path d="M150.1 153.5v.7h.7a.36 .36 0 0 0 .2-.5 .36 .36 0 0 0-.5-.2zM150.1 152.7v.6h.4a.34 .34 0 0 0 .5-.3 .34 .34 0 0 0-.5-.3zM149.8 152.4h.8a.51 .51 0 0 1 .6 .3 .51 .51 0 0 1-.2 .7 .57 .57 0 0 1 .3 .7 .57 .57 0 0 1-.7 .4h-.8z"/>
<path d="M154.8 152.6l-.3 1h.7zM154.7 152.4h.3l.8 2.1h-.3l-.2-.7h-.9l-.2 .7h-.3z"/>
<path d="M158.3 152.8a.77 .77 0 0 0-.1 1.2 .77 .77 0 0 0 1.2-.1 .76 .76 0 0 0-.1-1 .76 .76 0 0 0-1-.1zM157.8 153.5a1.01 1.01 0 0 1 2 0 1.01 1.01 0 0 1-2 0z"/>
<path d="M144.6 156.4a.77 .77 0 0 0-.1 1.1 .77 .77 0 0 0 1.1-.1 .76 .76 0 0 0 0-1 .76 .76 0 0 0-1 0zM144.1 157a1.01 1.01 0 0 1 2 0 1.01 1.01 0 0 1-2 0z"/>
<path d="M149 156.2v.7h.7a.37 .37 0 0 0 .3-.5 .37 .37 0 0 0-.5-.2zM148.7 156h.8a.62 .62 0 0 1 .7 .5 .62 .62 0 0 1-.7 .7h-.5v.8h-.3z"/>
<path d="M151 156.4a.77 .77 0 0 0-.1 1.1 .77 .77 0 0 0 1.2-.1 .76 .76 0 0 0-.1-1 .76 .76 0 0 0-1 0zM150.5 157a1.01 1.01 0 0 1 2 0 1.01 1.01 0 0 1-2 0z"/>
</g>
<path d="M163.4 156v2" fill="none" stroke="#231f20" stroke-width=".27"/>
<g fill="#231f20">
<path d="M164 156h1.5v.2h-1.2v.6h1.1v.3h-1.1v.6h1.2v.3h-1.5z"/>
<path d="M165.7 156h.3l.4 1.7 .4-1.7h.4l.4 1.7 .4-1.7h.3l-.6 2h-.2l-.5-1.8-.5 1.8h-.3z"/>
<path d="M155.7 121.2l.5-.4v1.5h-.2v-1.2l-.3 .2z"/>
<path d="M149.8 118.4a.52 .52 0 0 1 .8 .2 .52 .52 0 0 1-.4 .7l-.3 .3h.8v.2h-1l.2-.4a.59 .59 0 0 0 .4-.9l-.6 .2z"/>
<path d="M155.7 115.6a.41 .41 0 0 1 .6-.1 .41 .41 0 0 1-.1 .7 .47 .47 0 0 1 0 .8 .47 .47 0 0 1-.7-.4h.2a.3 .3 0 0 0 .3 .2 .3 .3 0 0 0 .3-.3 .3 .3 0 0 0-.4-.2v-.2a.26 .26 0 0 0 .3-.2 .26 .26 0 0 0-.2-.3 .26 .26 0 0 0-.3 .3h-.2z"/>
<path d="M155.6 109.8h.7v.2h-.6l-.1 .4a.5 .5 0 0 1 .7 .2 .5 .5 0 0 1-.3 .7 .5 .5 0 0 1-.6-.4h.2a.32 .32 0 0 0 .5 .1 .32 .32 0 0 0 0-.5 .32 .32 0 0 0-.5 .1h-.2z"/>
<path d="M124.2 69.9l.5-.3v1.5h-.2v-1.2l-.3 .2z"/>
<path d="M124.2 67.2a.52 .52 0 0 1 .8 .3 .52 .52 0 0 1-.4 .7l-.3 .3h.7v.1h-1l.3-.4a.59 .59 0 0 0 .4-.9l-.6 .3z"/>
<path d="M124 63.8a.41 .41 0 0 1 .7 0 .41 .41 0 0 1-.1 .6 .47 .47 0 0 1 0 .8 .47 .47 0 0 1-.7-.4h.1a.3 .3 0 0 0 .4 .3 .3 .3 0 0 0 .2-.4 .3 .3 0 0 0-.4-.2v-.2a.26 .26 0 0 0 .4-.2 .26 .26 0 0 0-.3-.3 .26 .26 0 0 0-.2 .3h-.2z"/>
<path d="M124.2 58.4h.8v.2h-.6l-.1 .4a.5 .5 0 0 1 .7 .2 .5 .5 0 0 1-.3 .7 .5 .5 0 0 1-.6-.4h.2a.32 .32 0 0 0 .4 .1 .32 .32 0 0 0 .1-.5 .32 .32 0 0 0-.5 .1h-.2z"/>
<path d="M150.2 113l-.5 .7h.5zM150.2 112.7h.2v1h.2v.2h-.2v.3h-.2v-.3h-.7z"/>
<path d="M124.6 60.9l-.5 .7h.5zM124.6 60.6h.2v1h.2v.1h-.2v.4h-.2v-.4h-.7z"/>
</g>
<path d="M28.2 119.6a.56 .56 0 0 0 .3 1l.4-.6a.5 .5 0 0 1 .4-.5 .5 .5 0 0 1 .6 .4v.3a.5 .5 0 0 1-.6 .5 .5 .5 0 0 1-.4-.6l-.1-.3a.34 .34 0 0 0-.6-.2zM28.2 118.1a1.11 1.11 0 0 1 1.7 .2v.2a1.01 1.01 0 0 1-1.8 0zM29.8 121.2v.2zM29.9 122.4h-1.8l.4 .4" fill="none" stroke="#231f20" stroke-width=".21"/>
<text font-size="4.9" fill="#231f20" x="272.6" y="194.5">A4</text>
<g font-size="4.2" fill="#231f20">
<text x="36.4" y="14">1</text>
<text x="91.9" y="14">2</text>
<text x="147.4" y="14">3</text>
<text x="202.9" y="14">4</text>
<text x="258.2" y="14">5</text>
<text x="282.9" y="38.8">A</text>
<text x="282.9" y="94.1">B</text>
<text x="282.8" y="149.3">C</text>
<text x="282.8" y="189">D</text>
</g>
<g font-size="2.5" fill="#231f20">
<text x="204.6" y="29.8">TECHNICAL CHARACTERISTICS</text>
<text x="204.6" y="35.7">MATERIAL</text>
<text x="204.6" y="38.6">INSULATOR: PBT</text>
<text x="204.6" y="41.6">FLAMABILITY RATING: UL94-V0</text>
<text x="204.6" y="44.6">COLOR: BLACK</text>
<text x="204.6" y="47.5">CONTACT MATERIAL: COPPER ALLOYS</text>
<text x="204.6" y="50.5">CONTACT TYPE: STAMPED</text>
<text x="204.6" y="53.5">CONTACT PLATING: SELECTIVE GOLD</text>
<text x="204.6" y="56.4">SHIELDING: BRASS WITH Ni PLATING</text>
<text x="204.6" y="59.4">QUALITY CLASS: 1500 MATING CYCLES</text>
<text x="204.6" y="65.3">ENVIRONMENTAL</text>
<text x="204.6" y="68.3">OPERATING TEMPERATURE: -40 UP TO 105°C</text>
<text x="204.6" y="71.2">COMPLIANCE: LEAD FREE AND ROHS</text>
<text x="204.6" y="77.2">ELECTRICAL</text>
<text x="204.6" y="80.1">CURRENT RATING:1.0 A max</text>
<text x="204.6" y="83.1">WORKING VOLTAGE: 30V AC</text>
<text x="204.6" y="86.1">INSULATOR RESISTANCE: &gt;1000 MOHM</text>
<text x="204.6" y="89">DIELECTRIC WITHSTANDING VOLTAGE: 750V AC/MN</text>
<text x="204.6" y="92">CONTACT RESISTANCE: 20 mOHM MAX</text>
<text x="204.6" y="97.9">SOLDERING</text>
<text x="204.6" y="100.9">WAVE PROCESS ONLY</text>
<text x="204.6" y="106.8">PACKAGING</text>
<text x="204.6" y="109.8">TRAY</text>
<text x="17.9" y="166.8">RoHS Compliant</text>
<text x="97.8" y="170.8">PROJECTION:</text>
<text x="137.8" y="170.8">GENERAL TOLERANCE</text>
<text x="149.6" y="175.6">.X =</text>
<text x="154.9" y="174.8">+</text>
<text x="155.1" y="179.4">+</text>
<text x="156.4" y="175.6">/ 0.2</text>
<text x="157" y="176.4">-</text>
<text x="148.1" y="180.2">.XX =</text>
<text x="156.5" y="180.2">/ 0.15</text>
<text x="157.2" y="181">-</text>
<text x="14.1" y="190.8">I</text>
<text x="26.8" y="190.8">18-FEB-13</text>
<text x="52.2" y="190.8">DESIGNATION</text>
<text x="81.7" y="190.8">AR</text>
<text x="97.8" y="187.3">APPROVAL: RJ</text>
<text x="137.8" y="186.8">UNIT: MM</text>
<text x="137.8" y="190.9">SCALE:</text>
<text x="177.8" y="186.8">DESCRIPTION: VERTICAL MINI USB 2.0 TYPE B 5 CONTACTS</text>
<text x="272.4" y="186.8">SIZE</text>
<text x="13.5" y="194.8">H</text>
<text x="26.3" y="194.8">08-NOV-11</text>
<text x="47.7" y="194.8">CURRENT RATING</text>
<text x="81.4" y="194.8">GG</text>
<text x="137.8" y="194.8">SHEET: 1/1</text>
<text x="177.8" y="194.8">WERI PART NO: 651 005 136 421</text>
<text x="11.9" y="198.8">REV</text>
<text x="29.2" y="198.8">DATE</text>
<text x="56.3" y="198.8">FILE</text>
<text x="82.1" y="198.8">BY</text>
<text x="137.8" y="198.8">DRAW: WENDY</text>
</g>
</svg>
